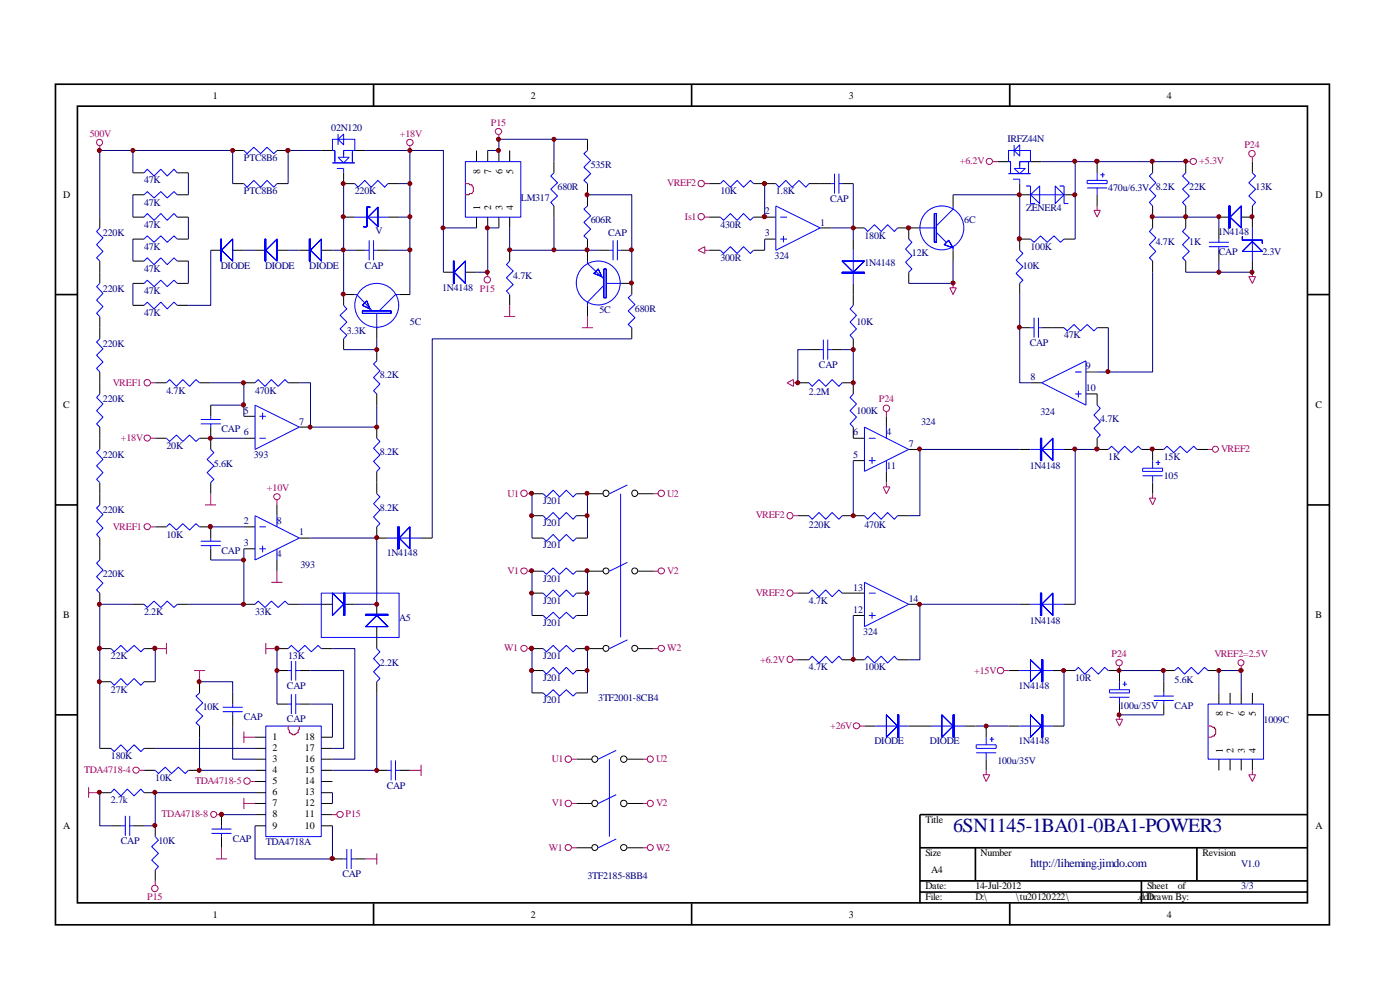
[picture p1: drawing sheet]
<svg xmlns="http://www.w3.org/2000/svg" width="297mm" height="210mm" viewBox="0 0 297 210" stroke-linecap="round" stroke-linejoin="round" font-family="sans-serif">
<g fill="none" stroke="#000" stroke-width=".35">
<path d="M11.8 17.9h270.2v178.3h-270.2zM79.2 17.9v4.6M146.7 17.9v4.6M214.2 17.9v4.6M16.4 22.5h261v169h-261zM11.8 62.5h4.6M277.5 62.5h4.6M11.8 107.1h4.6M277.5 107.1h4.6M11.8 151.6h4.6M277.5 151.6h4.6M195.2 179.8h82.3"/>
<path d="M206.9 179.8v7.1M253.9 179.8v7.1M277.5 172.8h-82.3v18.8M79.2 191.6v4.7M146.7 191.6v4.7M195.2 186.9h82.3M195.2 189.2h82.3M214.2 191.6v4.7M242.1 186.9v4.7"/>
</g>
<g fill="none" stroke="#000" stroke-width=".21">
<path d="M28.2 36.7h2.4M37.6 36.7h2.4M49.4 31.9h2.3M49.4 38.9h2.3M58.8 31.9h2.3M58.8 38.9h2.3M68.2 31.9h2.3M72.9 36.7v2.2h2.4M75.3 31.9h2.3M82.3 38.9h2.4M101.1 31.9v2.4M103.5 31.9v2.4"/>
<path d="M105.8 31.9v2.4M108.1 31.9v2.4M117.5 34.3v2.4M124.6 29.5v2.4M124.6 38.9v4.8M150.5 38.9h2.3M159.9 38.9h4.7M171.6 38.9h4.8M178.6 38.9h2.4M211.6 34.3h2.4M216.3 38.9v2.4h2.3M218.6 34.3h2.4"/>
<path d="M232.7 34.3v2.4M244.5 34.3v2.4M251.5 34.3v2.4M265.7 34.3v2.4M21.2 46.1v2.2M21.2 55.4v4.7M28.2 41.3h2.4M28.2 46.1h2.4M28.2 50.7h2.4M28.2 55.4h2.4M37.6 41.3h2.4M37.6 46.1h2.4"/>
<path d="M37.6 50.7h2.4M37.6 55.4h2.4M44.7 53.1h2.3M49.4 53.1h2.3M54.1 53.1h2.3M58.8 53.1h2.3M63.5 53.1h2.4M68.2 53.1h2.3M72.9 46.1h2.4M75.3 53.1h2.3M79.9 53.1h2.4M82.3 46.1h2.4"/>
<path d="M94.1 57.7h2.3M98.7 57.7h2.4M101.1 46.1v2.2M103.5 46.1v2.2M105.8 46.1v2.2M108.1 46.1v2.2M108.1 53.1v2.3M117.5 43.7v2.4M124.6 50.7v4.7M126.9 53.1h2.4M131.7 53.1h2.3M150.5 46.1h2.3"/>
<path d="M150.5 53.1h2.3M159.9 46.1h4.7M159.9 53.1h2.3M162.2 50.7h2.4M174 48.3h2.4M181 48.3h2.4M181 50.7v2.4M190.4 48.3h4.8M192.8 48.3v2.4M192.8 57.7v2.4M202.2 41.3v2.4M202.2 53.1v2.3"/>
<path d="M218.6 50.7h-2.3v2.4M225.7 41.3h2.4M225.7 50.7h2.4M232.7 41.3v2.4M244.5 43.7v4.6M244.5 55.4v2.3M251.5 43.7v4.6M251.5 55.4v2.3M258.6 46.1h2.3M258.6 48.3v2.4M258.6 53.1v2.3M263.3 46.1h2.4"/>
<path d="M265.7 43.7v4.6M265.7 55.4v2.3M21.2 67.1v4.8M21.2 78.9v4.7M28.2 60.1h2.4M28.2 64.8h2.4M37.6 60.1h2.4M37.6 64.8h2.4M72.9 71.9v2.3M75.3 62.5h-2.4v2.3M79.9 69.5v2.4M79.9 74.2v2.3"/>
<path d="M84.7 62.5h2.3M108.1 62.5v2.3M124.6 64.8v2.3M131.7 60.1h2.3v2.4M134 69.5v2.4M171.6 74.2h2.4M176.4 74.2h2.2M181 60.1v4.7M181 71.9v2.3M216.3 60.1v2.4M216.3 69.5h2.3M221 69.5h4.7"/>
<path d="M230.4 78.9h2.3M232.7 69.5h2.4M21.2 90.6v4.7M32.9 93h2.4M32.9 81.2h2.4M42.3 93h2.4M42.3 81.2h2.4M44.7 85.9v2.4M44.7 90.6v4.7M51.7 93h2.4M51.7 88.3h2.4M51.7 81.2h2.4"/>
<path d="M61.1 81.2h2.4M63.5 90.6h2.4M79.9 83.6v2.3M79.9 90.6v2.4M79.9 100v4.7M169.2 81.2h2.4M178.6 81.2h2.4v2.4M181 90.6v2.4h2.4M181 97.7h2.4M188 88.3v2.3M188 100v2.4M192.8 95.3h2.4"/>
<path d="M216.3 95.3h2.3M218.6 81.2h2.4M225.7 95.3h2.4M230.4 83.6h2.3v2.3M232.7 93v2.3h2.4M242.1 95.3h4.8M244.5 95.3v2.4M253.9 95.3h2.4M21.2 102.4v4.7M21.2 114.1v4.7M32.9 111.8h2.4M42.3 111.8h2.4v2.3"/>
<path d="M44.7 102.4v2.3M44.7 116.4v2.4M51.7 111.8h2.4M51.7 116.4h2.4M58.8 107.1v2.3M58.8 118.8v2.4M63.5 114.1h2.4M79.9 111.8v2.3h2.4M89.3 114.1h2.4M112.9 114.1h2.3M112.9 109.4h2.3M112.9 104.7h2.3"/>
<path d="M122.3 114.1h2.3M122.3 109.4h2.3M122.3 104.7h5.6M135.4 104.7h3.3M169.2 109.4h2.4M178.6 109.4h4.8M190.4 109.4h2.4M244.5 102.4v2.3M21.2 125.8v2.4M21.2 137.6h2.3M28.2 128.2h2.4M30.6 137.6h2.3"/>
<path d="M37.6 128.2h2.4M51.7 128.2h2.4M58.8 137.6h2.3M61.1 128.2h2.4M68.2 128.2h2.3M68.2 137.6h2.3M72.9 128.2h2.4M79.9 128.2v2.4M79.9 132.9v4.7M112.9 137.6h2.3M112.9 125.8h2.3M112.9 130.6h2.3"/>
<path d="M112.9 121.2h2.3M122.3 137.6h5.6M122.3 125.8h2.3M122.3 130.6h2.3M122.3 121.2h5.6M135.4 137.6h3.3M135.4 121.2h3.3M169.2 125.8h2.4M169.2 140h2.4M178.6 125.8h4.8M178.6 140h4.8M181 130.6h2.4"/>
<path d="M190.4 140h2.4M192.8 128.2h2.4M216.3 128.2h2.3M225.7 128.2h2.4M21.2 158.7h2.3M21.2 144.6h2.3M30.6 158.7h2.3M30.6 144.6h2.3M42.3 144.6v2.4M42.3 154v2.4M49.4 147v2.4M49.4 151.6v2.4"/>
<path d="M54.1 156.4h2.3M54.1 158.7h2.3M58.8 142.2h2.3M58.8 149.4h2.3M63.5 142.2h2.4M63.5 149.4h2.4M68.2 156.4h2.3M68.2 158.7h2.3M79.9 144.6v2.4M112.9 142.2h2.3M112.9 147h2.3M122.3 142.2h2.3"/>
<path d="M122.3 147h2.3M183.4 154h2.4M192.8 154h4.7M204.6 154h2.3M209.2 154v2.4M214 142.2h2.3M214 154h2.3M223.4 142.2h4.7M223.4 154h2.3M235.1 142.2h2.4v2.4M237.5 149.4v2.2M246.9 142.2h2.3"/>
<path d="M246.9 144.6v2.4M246.9 149.4v2.2M256.3 142.2h2.3M258.6 147v2.4M260.9 147v2.4M263.3 147v2.4M265.7 147v2.4M21.2 168.1h2.3M23.5 175.2h2.3M28.2 175.2h2.4M30.6 163.4h2.3M30.6 168.1h2.3"/>
<path d="M32.9 175.2v2.3M40 163.4h2.3M47 172.8v2.4M47 177.5v2.3M54.1 161h2.3M54.1 163.4h2.3M54.1 165.8h2.3M54.1 168.1h2.3M54.1 170.4h2.3M54.1 172.8h2.3M54.1 175.2h2.3M68.2 161h2.3"/>
<path d="M68.2 163.4h2.3M68.2 165.8h2.3M68.2 168.1h2.3M68.2 170.4h2.3M68.2 172.8h2.3M68.2 175.2h2.3M79.9 163.4h2.4M84.7 163.4h2.3M122.3 161h3.3M122.3 170.4h3.3M122.3 179.8h3.3M133.1 161h3.3"/>
<path d="M133.1 170.4h3.3M133.1 179.8h3.3M209.2 161v2.4M258.6 161v2.4M260.9 161v2.4M263.3 161v2.4M265.7 161v2.4M32.9 184.6v2.3M70.5 182.2h2.4M75.3 182.2h2.3"/>
<circle cx="128.5" cy="104.6" r=".66"/>
<circle cx="134.6" cy="104.6" r=".66"/>
<circle cx="128.6" cy="137.5" r=".64"/>
<circle cx="128.6" cy="121.1" r=".64"/>
<circle cx="134.7" cy="137.5" r=".64"/>
<circle cx="134.7" cy="121.1" r=".64"/>
<circle cx="126.2" cy="161" r=".66"/>
<circle cx="126.2" cy="170.4" r=".66"/>
<circle cx="126.2" cy="179.8" r=".64"/>
<circle cx="132.3" cy="161" r=".68"/>
<circle cx="132.3" cy="170.4" r=".68"/>
<circle cx="132.3" cy="179.8" r=".66"/>
</g>
<g fill="none" stroke="#00f" stroke-width=".21">
<path d="M30.6 36.7l.6-.8 1.5 1.4 1.4-1.4 1.4 1.4 1.4-1.4 .7 .8M51.7 31.9l.7 .7 1.4-1.4 1.5 1.4 1.3-1.4 1.5 1.4 .7-.7M51.7 38.9l.7 .8 1.4-1.4 1.5 1.4 1.3-1.4 1.5 1.4 .7-.8M70.5 34.5h4.8M71.5 35.7h1.4v1M71.7 29.5l1.2-1.1v2.3zM71.7 33.4h2.4l-1.2 1.1zM71.7 28.4v2.3M72.9 33.4v-1.5h2.4v-2.4h-4.8v2.4h.5v2.6M74.8 31.9v2.6M75.3 38.9l.6 .8 1.5-1.4 1.3 1.4 1.5-1.4 1.4 1.4 .7-.8M98.7 34.3h11.8v11.8h-11.8z"/>
<path d="M117.5 36.7l-.7 .6 1.5 1.5-1.5 1.3 1.5 1.5-1.5 1.3 .7 .8M124.6 31.9l-.7 .7 1.4 1.4-1.4 1.5 1.4 1.3-1.4 1.5 .7 .6M152.8 38.9l.7-.6 1.4 1.4 1.5-1.4 1.3 1.4 1.5-1.4 .7 .6M164.6 38.9l.7 .8 1.4-1.4 1.4 1.4 1.4-1.4 1.4 1.4 .7-.8M176.4 38.9h.6M177 36.8v4.3M178 38.9h.6M178 36.8v4.3M214 36.8h4.6M214.9 38h1.4v.9M215.1 35.7h2.4l-1.2 1.1zM215.1 30.7v2.4"/>
<path d="M216.3 35.7v-1.4h2.3v-2.4h-4.6v2.4h.4v2.5M216.3 30.7v2.4l-1.2-1.2zM217.7 39.5h.9v3.7h1M218.2 34.3v2.5M223.9 39.5l1.8 1.8-1.8 1.9zM224.8 39.5h.9v3.7h1M230.6 38.3h4.3v.6h-4.3zM230.6 39.9h4.3M232.7 36.7v1.6M232.7 39.9v1.4M233.4 37.1h1M233.9 36.7v.9"/>
<path d="M244.5 36.7l-.7 .6 1.4 1.5-1.4 1.3 1.4 1.5-1.4 1.3 .7 .8M251.5 36.7l-.6 .6 1.4 1.5-1.4 1.3 1.4 1.5-1.4 1.3 .6 .8M265.7 36.7l.7 .6-1.5 1.5 1.5 1.3-1.5 1.5 1.5 1.3-.7 .8M21.2 48.3l-.7 .8 1.3 1.4-1.3 1.4 1.3 1.4-1.3 1.4 .7 .7M30.6 41.3l.6-.7 1.5 1.4 1.4-1.4 1.4 1.4 1.4-1.4 .7 .7M30.6 46.1l.6-.8 1.5 1.4 1.4-1.4 1.4 1.4 1.4-1.4 .7 .8M30.6 50.7l.6-.7 1.5 1.4 1.4-1.4 1.4 1.4 1.4-1.4 .7 .7M30.6 55.4l.6-.7 1.5 1.4 1.4-1.4 1.4 1.4 1.4-1.4 .7 .7M75.3 46.1h7M77.6 53.1h.7M78.3 51v4.2M79.2 53.1h.7"/>
<path d="M79.2 51v4.2M108.1 55.4l-.7 .7 1.5 1.4-1.5 1.4 1.5 1.5-1.5 1.3 .7 .8M124.6 43.7l-.7 .7 1.4 1.4-1.4 1.4 1.4 1.4-1.4 1.4 .7 .7M124.6 55.4v.5l3.5 3.3M129.3 53.1h.7M130 51v4.2M131 53.1h.7M131 51v4.2M152.8 46.1l.7 .6 1.4-1.4 1.5 1.4 1.3-1.4 1.5 1.4 .7-.6M152.8 53.1l.7 .7 1.4-1.5 1.5 1.5 1.3-1.5 1.5 1.5 .7-.7M164.6 43.7l9.4 4.6-9.4 4.8zM165.5 46.1h1.5"/>
<path d="M165.5 50.7h1.5M166.2 50v1.4M181 53.1v7M183.4 48.3l.7 .8 1.4-1.4 1.4 1.4 1.4-1.4 1.4 1.4 .7-.8M192.8 50.7l.7 .7-1.4 1.4 1.4 1.5-1.4 1.3 1.4 1.5-.7 .6M195.2 48.3h3.4M198.6 49.3l2.1 2.1M202.2 43.7v.7l-3.6 3.5M202.2 52.6v.5M216.3 53.1l.7 .7-1.4 1.4 1.4 1.4-1.4 1.4 1.4 1.4-.7 .7M218.6 41.3l2-1.8v3.7zM218.6 50.7l.8 .7 1.3-1.4 1.5 1.4 1.4-1.4 1.4 1.4 .7-.7"/>
<path d="M218.6 41.3h7.1M244.5 48.3l-.7 .8 1.4 1.4-1.4 1.4 1.4 1.4-1.4 1.4 .7 .7M251.5 48.3l-.6 .8 1.4 1.4-1.4 1.4 1.4 1.4-1.4 1.4 .6 .7M256.5 51.4h4.2M256.5 52.3h4.2M258.6 50.7v.7M258.6 52.3v.8M265.7 48.3v7.1M21.2 71.9l-.7 .7 1.3 1.4-1.3 1.4 1.3 1.4-1.3 1.3 .7 .8M21.2 60.1l-.7 .7 1.3 1.4-1.3 1.5 1.3 1.3-1.3 1.5 .7 .6M30.6 60.1l.6-.7 1.5 1.4 1.4-1.4 1.4 1.4 1.4-1.4 .7 .7M30.6 64.8l.6-.7 1.5 1.4 1.4-1.4 1.4 1.4 1.4-1.4 .7 .7"/>
<path d="M72.9 64.8l.7 .7-1.5 1.4 1.5 1.4-1.5 1.5 1.5 1.3-.7 .8M75.3 62.5h.4l3.3 3.5M79.9 76.5l-.7 .7 1.4 1.5-1.4 1.4 1.4 1.3-1.4 1.5 .7 .7M79.9 66.5v3.3M84.7 62.5h-.8l-3.5 3.5M128.1 60.5l-3.5 3.6v.7M128.6 60.1h3.3M134 62.5l-.7 .7 1.4 1.4-1.4 1.4 1.4 1.4-1.4 1.4 .7 .7M174 74.2h.7M174.7 72.1v4.2M175.6 74.2h.8M175.6 72.1v4.2"/>
<path d="M181 64.8l-.7 .7 1.4 1.4-1.4 1.4 1.4 1.5-1.4 1.3 .7 .8M218.6 69.5h.8M219.4 67.4v4.2M220.3 69.5h.7M220.3 67.4v4.2M225.7 69.5l.7 .7 1.4-1.4 1.4 1.4 1.4-1.4 1.5 1.4 .6-.7M228.1 78.9h1.3M21.2 95.3l-.7 .7 1.3 1.5-1.3 1.3 1.3 1.4-1.3 1.5 .7 .7M21.2 83.6l-.7 .7 1.3 1.4-1.3 1.4 1.3 1.4-1.3 1.4 .7 .7M35.3 93l.7 .6 1.4-1.3 1.4 1.3 1.4-1.3 1.4 1.3 .7-.6M35.3 81.2l.7-.7 1.4 1.5 1.4-1.5 1.4 1.5 1.4-1.5 .7 .7M42.6 89h4.2"/>
<path d="M42.6 89.9h4.2M44.7 95.3l.7 .7-1.5 1.5 1.5 1.3-1.5 1.4 1.5 1.5-.7 .7M44.7 88.3v.7M44.7 89.9v.7M54.1 81.2l.7-.7 1.4 1.5 1.4-1.5 1.4 1.5 1.5-1.5 .6 .7M54.1 85.9l9.4 4.7-9.4 4.7zM55 93h1.4M55 88.3h1.4M55.7 87.5v1.5M79.9 93l.7 .6-1.4 1.5 1.4 1.4-1.4 1.4 1.4 1.4-.7 .7M171.6 81.2l.7 .8 1.4-1.5 1.5 1.5 1.3-1.5 1.5 1.5 .6-.8M181 83.6l-.7 .7 1.4 1.4-1.4 1.4 1.4 1.4-1.4 1.4 .7 .7"/>
<path d="M183.4 90.6l9.4 4.7-9.4 4.7zM184.3 93h1.5M184.3 97.7h1.5M185 96.9v1.5M188 90.6v2.4M188 97.7v2.3M218.6 95.3h7.1M221 81.2l9.4-4.7v9.4zM228.1 83.6h1.3M228.8 82.9v1.4M232.7 85.9l.7 .7-1.3 1.5 1.3 1.4-1.3 1.3 1.3 1.5-.7 .7M235.1 95.3l.7-.6 1.4 1.3 1.4-1.3 1.4 1.3 1.5-1.3 .6 .6"/>
<path d="M242.4 99.3h4.2v.7h-4.2zM244.5 97.7v1.6M245.2 98.1h.9M245.7 97.7v.9M246.9 95.3l.7-.6 1.4 1.3 1.4-1.3 1.4 1.3 1.4-1.3 .7 .6M21.2 118.8l-.7 .7 1.3 1.4-1.3 1.4 1.3 1.4-1.3 1.4 .7 .7M21.2 107.1l-.7 .7 1.3 1.3-1.3 1.5 1.3 1.4-1.3 1.4 .7 .7M35.3 111.8l.7-.7 1.4 1.3 1.4-1.3 1.4 1.3 1.4-1.3 .7 .7M42.6 114.8h4.2M42.6 115.7h4.2M44.7 114.1v.7M44.7 115.7v.7"/>
<path d="M54.1 109.4l9.4 4.7-9.4 4.7zM55 111.8h1.4M55 116.4h1.4M55.7 115.7v1.5M58.8 109.4v2.4M58.8 116.4v2.4M79.9 104.7l.7 .7-1.4 1.4 1.4 1.4-1.4 1.4 1.4 1.5-.7 .7M82.3 114.1h7M115.2 104.7l.7 .7 1.4-1.4 1.4 1.4 1.4-1.4 1.5 1.4 .7-.7M115.2 109.4l.7 .8 1.4-1.5 1.4 1.5 1.4-1.5 1.5 1.5 .7-.8M115.2 114.1l.7 .7 1.4-1.4 1.4 1.4 1.4-1.4 1.5 1.4 .7-.7M131.7 104.7v30.5"/>
<path d="M133.1 102.9l-3.8 1.8M133.1 119.3l-3.8 1.9M171.6 109.4l.7 .8 1.4-1.5 1.5 1.5 1.3-1.5 1.5 1.5 .6-.8M183.4 109.4l.7 .8 1.4-1.5 1.4 1.5 1.4-1.5 1.4 1.5 .7-.8M242.4 100.9h4.2M244.5 100.9v1.5M23.5 137.6l.7 .7 1.5-1.4 1.3 1.4 1.4-1.4 1.5 1.4 .7-.7M30.6 128.2l.6 .7 1.5-1.4 1.4 1.4 1.4-1.4 1.4 1.4 .7-.7M54.1 128.2l.7-.7 1.4 1.4 1.4-1.4 1.4 1.4 1.5-1.4 .6 .7M61.1 137.6l.7-.7 1.4 1.4 1.5-1.4 1.3 1.4 1.5-1.4 .7 .7M68.2 125.8h16.5v9.4h-16.5zM79.9 137.6l.7 .7-1.4 1.4 1.4 1.4-1.4 1.4 1.4 1.4-.7 .7"/>
<path d="M115.2 121.2l.7 .6 1.4-1.3 1.4 1.3 1.4-1.3 1.5 1.3 .7-.6M115.2 125.8l.7 .8 1.4-1.5 1.4 1.5 1.4-1.5 1.5 1.5 .7-.8M115.2 130.6l.7 .6 1.4-1.3 1.4 1.3 1.4-1.3 1.5 1.3 .7-.6M115.2 137.6l.7 .7 1.4-1.4 1.4 1.4 1.4-1.4 1.5 1.4 .7-.7M133.1 135.7l-3.8 1.9M171.6 140l.7-.8 1.4 1.4 1.5-1.4 1.3 1.4 1.5-1.4 .6 .8M171.6 125.8l.7-.7 1.4 1.5 1.5-1.5 1.3 1.5 1.5-1.5 .6 .7M183.4 140l.7-.8 1.4 1.4 1.4-1.4 1.4 1.4 1.4-1.4 .7 .8M183.4 123.5l9.4 4.7-9.4 4.7zM184.3 125.8h1.5M184.3 130.6h1.5M185 129.9v1.3"/>
<path d="M218.6 128.2h7.1M23.5 144.6l.7 .8 1.5-1.5 1.3 1.5 1.4-1.5 1.5 1.5 .7-.8M23.5 158.7l.7 .7 1.5-1.4 1.3 1.4 1.4-1.4 1.5 1.4 .7-.7M42.3 147l-.7 .7 1.4 1.4-1.4 1.4 1.4 1.4-1.4 1.4 .7 .7M47.2 151h4.3M47.2 150h4.3M49.4 149.4v.6M49.4 151v.6M56.4 154h11.8v23.5h-11.8zM61.1 142.2h.7M61.1 149.4h.7M61.8 140.2v4.2"/>
<path d="M61.8 147.2v4.3M62.7 142.2h.8M62.7 140.2v4.2M62.7 147.2v4.3M62.7 149.4h.8M115.2 142.2l.7 .8 1.4-1.4 1.4 1.4 1.4-1.4 1.5 1.4 .7-.8M115.2 147l.7 .7 1.4-1.4 1.4 1.4 1.4-1.4 1.5 1.4 .7-.7M130.7 159.2l-3.8 1.8M185.8 154h7M197.5 154h7.1M207.1 158h4.2v.7h-4.2zM207.1 159.7h4.2"/>
<path d="M209.2 156.4v1.6M209.2 159.7v1.3M210 156.8h.9M210.4 156.4v.9M216.3 142.2h7.1M216.3 154h7.1M228.1 142.2l.7-.6 1.3 1.4 1.5-1.4 1.4 1.4 1.4-1.4 .7 .6M235.4 146.3h4.2v.7h-4.2zM235.4 147.9h4.2M237.5 144.6v1.7M237.5 147.9v1.5M238.2 145.1h.9"/>
<path d="M238.6 144.6v.9M244.8 147.7h4.2M244.8 148.6h4.2M246.9 147v.7M246.9 148.6v.8M249.2 142.2l.7-.6 1.4 1.4 1.4-1.4 1.5 1.4 1.3-1.4 .8 .6M256.3 149.4h11.8v11.6h-11.8zM23.5 168.1l.7-.7 1.5 1.4 1.3-1.4 1.4 1.4 1.5-1.4 .7 .7M25.8 175.2h.8M26.6 173.1v4.2M27.5 175.2h.7M27.5 173.1v4.2"/>
<path d="M32.9 163.4l.7 .7 1.5-1.4 1.3 1.4 1.4-1.4 1.5 1.4 .7-.7M32.9 177.5l.7 .7-1.4 1.4 1.4 1.4-1.4 1.5 1.4 1.3-.7 .8M44.9 175.9h4.2M44.9 176.8h4.2M47 175.2v.7M47 176.8v.7M82.3 163.4h.7M83 161.3v4.2M83.9 163.4h.8M83.9 161.3v4.2M129.3 161v16.5M130.7 168.6l-3.8 1.8"/>
<path d="M130.7 178l-3.8 1.8M72.9 182.2h.7M73.6 180.1v4.2M74.5 182.2h.8M74.5 180.1v4.2"/>
<circle cx="199.8" cy="48.3" r="4.7"/>
<circle cx="79.9" cy="64.8" r="4.7"/>
<circle cx="126.9" cy="60" r="4.7"/>
</g>
<path d="M46.8 50.7v4.7h.2v-4.7zM46.8 50.7v4.7h.2v-4.7z" fill="#00f" stroke="#00f" stroke-width=".21"/>
<g fill="#00f" stroke="#00f" stroke-width=".21">
<path d="M49.4 50.7v4.7l-2.4-2.3zM49.4 50.7v4.7l-2.4-2.3z" fill-rule="evenodd"/>
<path d="M56.2 50.7v4.7h.2v-4.7zM56.2 50.7v4.7h.2v-4.7z" fill-rule="evenodd"/>
<path d="M58.8 50.7v4.7l-2.4-2.3zM58.8 50.7v4.7l-2.4-2.3z" fill-rule="evenodd"/>
<path d="M65.6 50.7v4.7h.3v-4.7zM65.6 50.7v4.7h.3v-4.7z" fill-rule="evenodd"/>
<path d="M68.2 50.7v4.7l-2.3-2.3zM68.2 50.7v4.7l-2.3-2.3z" fill-rule="evenodd"/>
<path d="M77.8 43.9h.7h-.7v4.2h-.7h.7zM77.8 43.9h.7h-.7v4.2h-.7h.7z" fill-rule="evenodd"/>
<path d="M80.2 43.9v4.2l-2.1-2zM80.2 43.9v4.2l-2.1-2z" fill-rule="evenodd"/>
<path d="M76.9 66h6.1v.5h-6.1zM76.9 66h6.1v.5h-6.1z" fill-rule="evenodd"/>
<path d="M77.8 63.8l.7 1.7-1.6-.7zM77.8 63.8l.7 1.7-1.6-.7z" fill-rule="evenodd"/>
<path d="M128.1 57.1v6.1h.5v-6.1zM128.1 57.1v6.1h.5v-6.1z" fill-rule="evenodd"/>
<path d="M126 58l1.7 .7-.8-1.6zM126 58l1.7 .7-.8-1.6z" fill-rule="evenodd"/>
<path d="M96.2 55.4v4.7h.2v-4.7zM96.2 55.4v4.7h.2v-4.7z" fill-rule="evenodd"/>
<path d="M96.4 57.7l2.3-2.3v4.7zM96.4 57.7l2.3-2.3v4.7z" fill-rule="evenodd"/>
<path d="M72.9 125.8v4.8h.3v-4.8zM72.9 125.8v4.8h.3v-4.8z" fill-rule="evenodd"/>
<path d="M70.5 125.8l2.4 2.4-2.4 2.4zM70.5 125.8l2.4 2.4-2.4 2.4z" fill-rule="evenodd"/>
<path d="M77.6 130.3v.3h4.7v-.3zM77.6 130.3v.3h4.7v-.3z" fill-rule="evenodd"/>
<path d="M77.6 132.9l2.3-2.3 2.4 2.3zM77.6 132.9l2.3-2.3 2.4 2.3z" fill-rule="evenodd"/>
<path d="M84.4 111.8v4.6h.3v-4.6zM84.4 111.8v4.6h.3v-4.6z" fill-rule="evenodd"/>
<path d="M87 111.8v4.6l-2.3-2.3zM87 111.8v4.6l-2.3-2.3z" fill-rule="evenodd"/>
<path d="M198.2 45.3v6.1h.4v-6.1zM198.2 45.3v6.1h.4v-6.1z" fill-rule="evenodd"/>
<path d="M201.3 51l-1 .9 1.9 .7zM201.3 51l-1 .9 1.9 .7z" fill-rule="evenodd"/>
<path d="M220.7 93v4.7h.3v-4.7zM220.7 93v4.7h.3v-4.7z" fill-rule="evenodd"/>
<path d="M223.4 93v4.7l-2.4-2.4zM223.4 93v4.7l-2.4-2.4z" fill-rule="evenodd"/>
<path d="M220.7 125.8v4.8h.3v-4.8zM220.7 125.8v4.8h.3v-4.8z" fill-rule="evenodd"/>
<path d="M223.4 125.8v4.8l-2.4-2.4zM223.4 125.8v4.8l-2.4-2.4z" fill-rule="evenodd"/>
<path d="M178.6 57.7v.3h4.8v-.3zM178.6 57.7v.3h4.8v-.3z" fill-rule="evenodd"/>
<path d="M178.6 55.4h4.8l-2.4 2.3zM178.6 55.4h4.8l-2.4 2.3z" fill-rule="evenodd"/>
<path d="M260.7 43.7v4.6h.2v-4.6zM260.7 43.7v4.6h.2v-4.6z" fill-rule="evenodd"/>
<path d="M260.9 46.1l2.4-2.4v4.6zM260.9 46.1l2.4-2.4v4.6z" fill-rule="evenodd"/>
<path d="M263.6 50.2v.8h4.2v.6v-.6h-4.2zM263.6 50.2v.8h4.2v.6v-.6h-4.2z" fill-rule="evenodd"/>
<path d="M263.6 53.3l2.1-2.1 2.1 2.1zM263.6 53.3l2.1-2.1 2.1 2.1z" fill-rule="evenodd"/>
<path d="M190.4 151.6v4.8h.3v-4.8zM190.4 151.6v4.8h.3v-4.8z" fill-rule="evenodd"/>
<path d="M188 151.6l2.4 2.4-2.4 2.4zM188 151.6l2.4 2.4-2.4 2.4z" fill-rule="evenodd"/>
<path d="M202.2 151.6v4.8h.2v-4.8zM202.2 151.6v4.8h.2v-4.8z" fill-rule="evenodd"/>
<path d="M199.8 151.6l2.4 2.4-2.4 2.4zM199.8 151.6l2.4 2.4-2.4 2.4z" fill-rule="evenodd"/>
<path d="M221 151.6v4.8h.2v-4.8zM221 151.6v4.8h.2v-4.8z" fill-rule="evenodd"/>
<path d="M218.6 151.6l2.4 2.4-2.4 2.4zM218.6 151.6l2.4 2.4-2.4 2.4z" fill-rule="evenodd"/>
<path d="M221 140v4.6h.2v-4.6zM221 140v4.6h.2v-4.6z" fill-rule="evenodd"/>
<path d="M218.6 140l2.4 2.2-2.4 2.4zM218.6 140l2.4 2.2-2.4 2.4z" fill-rule="evenodd"/>
</g>
<g fill="none" stroke="#a1006a" stroke-width=".21">
<path d="M21.2 31v.9M87 31v.9M105.8 28.6v.9M149.5 38.9h1M210.7 34.3h.9M251.5 34.3h1M265.7 33.4v.9M103.5 57.7v1M148.1 53.1l1.4-.8v1.5zM149.5 53.1h1M149.5 46.1h1M232.1 44.6h1.3l-.7 1.5z"/>
<path d="M232.7 43.7v.9M264.9 58.7h1.5l-.7 1.4zM265.7 57.7v1M106.9 67.1h2.4M108.1 64.8v2.3M123.4 69.5h2.4M124.6 67.1v2.4M201.5 61h1.4l-.7 1.5zM202.2 60.1v.9M32 81.2h.9M32 93h.9M167 81.2l1.3-.7v1.5z"/>
<path d="M168.3 81.2h.9M188 87.4v.9M256.3 95.3h.9M32 111.8h.9M43.5 107.1h2.3M44.7 104.7v2.4M58.8 106.1v1M111.9 104.7h1M138.7 104.7h.9M168.3 109.4h.9M187.4 103.3h1.4l-.8 1.4zM188 102.4v.9"/>
<path d="M243.8 105.7h1.4l-.7 1.4zM244.5 104.7v1M32.9 137.6h2.4M35.3 136.4v2.4M56.4 136.4v2.4M56.4 137.6h2.4M57.6 123.5h2.3M58.8 121.2v2.3M111.9 137.6h1M111.9 121.2h1M138.7 137.6h.9M138.7 121.2h.9"/>
<path d="M168.3 125.8h.9M168.3 140h.9M41.1 142.2h2.4M42.3 142.2v2.4M51.7 155.2v2.4M51.7 156.4h2.4M182.5 154h.9M213 142.2h1M236.7 152.6h1.5l-.7 1.4zM237.5 141.3v.9M237.5 151.6v1M263.3 141.3v.9"/>
<path d="M18.8 167v2.2M18.8 168.1h2.4M29.6 163.4h1M46.1 172.8h.9M47 179.8v2.4M51.7 169.2v2.4M51.7 170.4h2.4M53.2 165.8h.9M70.5 172.8h1M87 163.4h2.3M89.3 162.2v2.4M121.3 170.4h1"/>
<path d="M121.3 161h1M121.3 179.8h1M136.4 170.4h.9M136.4 161h.9M136.4 179.8h.9M208.5 164.3h1.5l-.8 1.5zM209.2 163.4v.9M264.9 164.3h1.5l-.7 1.5zM265.7 163.4v.9M32.9 186.9v.9M45.8 182.2h2.4M77.6 182.2h2.3"/>
<path d="M79.9 181v2.4"/>
<circle cx="21.1" cy="30.2" r=".66"/>
<circle cx="86.9" cy="30.2" r=".68"/>
<circle cx="105.8" cy="27.9" r=".66"/>
<circle cx="148.8" cy="38.9" r=".68"/>
<circle cx="209.9" cy="34.2" r=".66"/>
<circle cx="253.2" cy="34.2" r=".66"/>
<circle cx="265.6" cy="32.6" r=".68"/>
<circle cx="103.4" cy="59.3" r=".68"/>
<circle cx="148.8" cy="46" r=".68"/>
<circle cx="31.2" cy="81.2" r=".68"/>
<circle cx="31.3" cy="92.9" r=".66"/>
<circle cx="188" cy="86.6" r=".68"/>
<circle cx="257.9" cy="95.3" r=".64"/>
<circle cx="31.3" cy="111.7" r=".66"/>
<circle cx="58.8" cy="105.4" r=".66"/>
<circle cx="111.2" cy="104.6" r=".68"/>
<circle cx="140.3" cy="104.6" r=".68"/>
<circle cx="167.6" cy="109.4" r=".66"/>
<circle cx="111.2" cy="137.5" r=".66"/>
<circle cx="111.2" cy="121.1" r=".66"/>
<circle cx="140.3" cy="137.5" r=".66"/>
<circle cx="140.3" cy="121.1" r=".66"/>
<circle cx="167.6" cy="139.8" r=".66"/>
<circle cx="167.6" cy="125.8" r=".66"/>
<circle cx="181.7" cy="154" r=".66"/>
<circle cx="212.3" cy="142.2" r=".68"/>
<circle cx="237.4" cy="140.6" r=".66"/>
<circle cx="263.3" cy="140.6" r=".64"/>
<circle cx="28.9" cy="163.4" r=".66"/>
<circle cx="45.3" cy="172.7" r=".64"/>
<circle cx="52.4" cy="165.7" r=".68"/>
<circle cx="72.2" cy="172.8" r=".66"/>
<circle cx="120.6" cy="161" r=".68"/>
<circle cx="120.6" cy="170.4" r=".68"/>
<circle cx="120.6" cy="179.8" r=".66"/>
<circle cx="137.9" cy="161" r=".66"/>
<circle cx="137.9" cy="170.4" r=".66"/>
<circle cx="138" cy="179.8" r=".64"/>
<circle cx="32.8" cy="188.5" r=".68"/>
</g>
<g fill="none" stroke="#000080" stroke-width=".21">
<path d="M28.2 31.9h21.2v7M28.2 31.9h-7v14.2M28.2 31.9v4.8M40 36.7v4.6M68.2 31.9h-7.1v7M72.9 38.9v23.6M77.6 31.9h9.4M84.7 38.9h2.3M87 31.9h7.1v16.4h7M87 31.9v30.6M117.5 29.5v4.8M124.6 29.5h-18.8v2.4h-2.3"/>
<path d="M162.2 38.9v7.2M181 38.9v9.4h-4.6M221 34.3h30.5M228.1 34.3v16.4M28.2 41.3v4.8M28.2 50.7v4.7M40 46.1v4.6M40 55.4v4.7M44.7 53.1v11.7h-4.7M51.7 53.1h2.4M61.1 53.1h2.4M70.5 53.1h4.8"/>
<path d="M82.3 53.1h4.7M84.7 46.1h2.3M94.1 48.3v9.4M105.8 48.3h-2.3v9.4h-2.4M108.1 48.3v4.8h18.8M117.5 46.1v7M124.6 41.3h9.4v18.8M162.2 50.7v2.4M181 48.3v2.4M202.2 55.4v4.7h-9.4M202.2 41.3h14.1v9.4M244.5 57.7v21.2h-11.8"/>
<path d="M244.5 46.1h14.1v2.2M251.5 57.7h14.2M258.6 55.4v2.3M28.2 60.1v4.7M79.9 71.9v2.3h-7M134 71.9h-42.3v42.2M171.6 74.2h-2.4v7M178.6 74.2h2.4v7M216.3 62.5v18.7h2.3M235.1 69.5v9.4M44.7 81.2h7v7.1M44.7 85.9h7"/>
<path d="M44.7 93h7M63.5 81.2h2.4v9.4h14v-4.7M181 97.7v11.7M216.3 95.3h-21.1v14.1h-2.4M232.7 95.3h-4.6v32.9M44.7 118.8h7M44.7 111.8h7M51.7 116.4v11.8h-11.7M65.9 114.1h14v14.1h-4.6M112.9 104.7v9.4M124.6 104.7v9.4M28.2 128.2h-7v30.5"/>
<path d="M32.9 137.6v7M58.8 137.6v11.8M63.5 128.2h4.7M70.5 137.6h4.8v23.4h-4.8M112.9 121.2v9.4M112.9 137.6v9.4M124.6 121.2v9.4M124.6 137.6v9.4M181 130.6v9.4M216.3 128.2h-21.1v11.8h-2.4M32.9 158.7h21.2M42.3 156.4v7h11.8"/>
<path d="M42.3 144.6h7.1v2.4M49.4 154v7h4.7M65.9 149.4h4.6v7M65.9 142.2h7v16.5h-2.4M79.9 147v16.4h-9.4M206.9 154h7.1M225.7 142.2v11.8M237.5 142.2h9.4v2.4M237.5 151.6h9.4M258.6 147v-4.8h4.7v4.8M21.2 168.1v7.1h2.3M47 172.8h7.1"/>
<path d="M54.1 175.2v7h16.4v-7M54.1 168.1h-21.2v7.1h-2.3M70.5 168.1v2.3"/>
</g>
<g fill="#800000" stroke="#800000" stroke-width=".21">
<circle cx="49.4" cy="31.9" r=".42"/>
<circle cx="61.1" cy="31.9" r=".45"/>
<circle cx="87" cy="38.9" r=".42"/>
<circle cx="72.8" cy="62.4" r=".42"/>
<circle cx="72.8" cy="38.9" r=".42"/>
<circle cx="72.8" cy="46" r=".42"/>
<circle cx="87" cy="46" r=".42"/>
<circle cx="87" cy="53" r=".42"/>
<circle cx="105.7" cy="31.9" r=".42"/>
<circle cx="108.1" cy="53" r=".42"/>
<circle cx="117.5" cy="53" r=".42"/>
<circle cx="117.5" cy="29.5" r=".42"/>
<circle cx="124.5" cy="41.3" r=".42"/>
<circle cx="87" cy="31.9" r=".42"/>
<circle cx="94" cy="48.3" r=".42"/>
<circle cx="103.4" cy="48.3" r=".42"/>
<circle cx="72.8" cy="53" r=".42"/>
<circle cx="79.9" cy="74.2" r=".42"/>
<circle cx="79.9" cy="163.4" r=".42"/>
<circle cx="58.7" cy="137.5" r=".45"/>
<circle cx="58.8" cy="142.2" r=".42"/>
<circle cx="21.1" cy="128.2" r=".42"/>
<circle cx="21.1" cy="137.5" r=".45"/>
<circle cx="21.1" cy="144.6" r=".42"/>
<circle cx="51.6" cy="128.2" r=".42"/>
<circle cx="51.6" cy="118.8" r=".42"/>
<circle cx="44.6" cy="111.7" r=".45"/>
<circle cx="65.8" cy="90.6" r=".42"/>
<circle cx="79.9" cy="90.6" r=".42"/>
<circle cx="51.6" cy="81.2" r=".42"/>
<circle cx="51.6" cy="85.9" r=".45"/>
<circle cx="44.6" cy="93" r=".42"/>
<circle cx="79.9" cy="128.2" r=".42"/>
<circle cx="32.8" cy="137.5" r=".45"/>
<circle cx="70.5" cy="182.1" r=".45"/>
<circle cx="42.2" cy="163.4" r=".42"/>
<circle cx="42.2" cy="144.6" r=".42"/>
<circle cx="32.9" cy="168.1" r=".42"/>
<circle cx="32.9" cy="175.1" r=".42"/>
<circle cx="21.1" cy="168.1" r=".42"/>
<circle cx="47" cy="172.8" r=".45"/>
<circle cx="21.1" cy="31.9" r=".42"/>
<circle cx="28.2" cy="31.9" r=".42"/>
<circle cx="133.9" cy="60" r=".42"/>
<circle cx="79.9" cy="114" r=".42"/>
<circle cx="162.2" cy="46" r=".45"/>
<circle cx="216.2" cy="50.7" r=".45"/>
<circle cx="181" cy="48.3" r=".42"/>
<circle cx="195.1" cy="128.2" r=".42"/>
<circle cx="195.1" cy="95.2" r=".42"/>
<circle cx="162.2" cy="38.9" r=".45"/>
<circle cx="192.8" cy="48.3" r=".45"/>
<circle cx="216.2" cy="41.3" r=".42"/>
<circle cx="228" cy="41.3" r=".42"/>
<circle cx="202.2" cy="60" r=".42"/>
<circle cx="216.2" cy="69.4" r=".42"/>
<circle cx="244.4" cy="46" r=".42"/>
<circle cx="235" cy="78.8" r=".42"/>
<circle cx="232.7" cy="95.2" r=".45"/>
<circle cx="244.4" cy="95.2" r=".42"/>
<circle cx="228" cy="95.2" r=".42"/>
<circle cx="181" cy="74.2" r=".42"/>
<circle cx="181" cy="81.2" r=".42"/>
<circle cx="169.2" cy="81.2" r=".42"/>
<circle cx="181" cy="109.4" r=".42"/>
<circle cx="181" cy="139.9" r=".42"/>
<circle cx="265.6" cy="46" r=".42"/>
<circle cx="228" cy="34.2" r=".42"/>
<circle cx="244.4" cy="34.2" r=".42"/>
<circle cx="232.7" cy="34.2" r=".45"/>
<circle cx="265.6" cy="57.7" r=".42"/>
<circle cx="251.5" cy="46" r=".42"/>
<circle cx="258.6" cy="46" r=".42"/>
<circle cx="258.6" cy="57.7" r=".42"/>
<circle cx="258.6" cy="142.2" r=".42"/>
<circle cx="246.8" cy="142.2" r=".42"/>
<circle cx="237.4" cy="151.6" r=".42"/>
<circle cx="225.6" cy="142.2" r=".42"/>
<circle cx="209.2" cy="154" r=".42"/>
<circle cx="263.3" cy="142.2" r=".45"/>
<circle cx="105.7" cy="29.5" r=".42"/>
<circle cx="103.4" cy="57.7" r=".42"/>
<circle cx="237.4" cy="142.2" r=".42"/>
<circle cx="251.5" cy="34.2" r=".42"/>
<circle cx="133.9" cy="53" r=".42"/>
<circle cx="124.5" cy="53" r=".42"/>
<circle cx="124.5" cy="104.6" r=".42"/>
<circle cx="124.5" cy="109.4" r=".42"/>
<circle cx="124.5" cy="121.1" r=".42"/>
<circle cx="124.5" cy="125.8" r=".42"/>
<circle cx="124.5" cy="137.5" r=".45"/>
<circle cx="124.5" cy="142.2" r=".42"/>
<circle cx="112.8" cy="142.2" r=".42"/>
<circle cx="112.8" cy="125.8" r=".42"/>
<circle cx="112.8" cy="109.4" r=".42"/>
<circle cx="112.8" cy="104.6" r=".42"/>
<circle cx="112.8" cy="121.1" r=".42"/>
<circle cx="112.8" cy="137.5" r=".45"/>
</g>
<path d="M98.7 38.9h.8l.2 .3h.5v.3l.2 .2v.9l-.2 .5h-.5l-.2 .2h-.8M61.1 154v.7l.3 .2v.5l.7 .3v.2h.5v-.2l.6-.3v-.5l.3-.2v-.7M256.3 154h.7l.2 .3h.4v.2l.3 .2v1l-.3 .2v.2h-.4l-.2 .3h-.7" fill="none" stroke="#f00" stroke-width=".21"/>
<text font-size="4.2" fill="#000080" x="202.2" y="176.4">6SN1145-1BA01-0BA1-POWER3</text>
<text font-size="2.5" fill="#000080" x="218.6" y="183.9">http://liheming.jimdo.com</text>
<g font-size="2.1">
<text x="45.1" y="21">1</text>
<text x="112.6" y="21">2</text>
<text x="180.1" y="21">3</text>
<text x="247.6" y="21">4</text>
<text x="13.4" y="41.9">D</text>
<text x="101.9" y="36.8" transform="rotate(-90 101.9 36.8)">8</text>
<text x="104.2" y="36.8" transform="rotate(-90 104.2 36.8)">7</text>
<text x="106.6" y="36.8" transform="rotate(-90 106.6 36.8)">6</text>
<text x="108.9" y="36.8" transform="rotate(-90 108.9 36.8)">5</text>
<text x="279.1" y="41.9">D</text>
<text x="101.9" y="44.6" transform="rotate(-90 101.9 44.6)">1</text>
<text x="104.2" y="44.6" transform="rotate(-90 104.2 44.6)">2</text>
<text x="106.6" y="44.6" transform="rotate(-90 106.6 44.6)">3</text>
<text x="108.9" y="44.6" transform="rotate(-90 108.9 44.6)">4</text>
<text x="13.4" y="86.5">C</text>
<text x="279.1" y="86.5">C</text>
<text x="13.4" y="131.1">B</text>
<text x="279.1" y="131.1">B</text>
<text x="259.4" y="151.9" transform="rotate(-90 259.4 151.9)">8</text>
<text x="261.7" y="151.9" transform="rotate(-90 261.7 151.9)">7</text>
<text x="264.1" y="151.9" transform="rotate(-90 264.1 151.9)">6</text>
<text x="266.4" y="151.9" transform="rotate(-90 266.4 151.9)">5</text>
<text x="57.8" y="157">1</text>
<text x="57.8" y="159.3">2</text>
<text x="57.8" y="161.6">3</text>
<text x="64.7" y="161.6">16</text>
<text x="64.7" y="159.3">17</text>
<text x="64.7" y="157">18</text>
<text x="259.4" y="159.7" transform="rotate(-90 259.4 159.7)">1</text>
<text x="261.7" y="159.7" transform="rotate(-90 261.7 159.7)">2</text>
<text x="264.1" y="159.7" transform="rotate(-90 264.1 159.7)">3</text>
<text x="266.4" y="159.7" transform="rotate(-90 266.4 159.7)">4</text>
<text x="57.8" y="164">4</text>
<text x="57.8" y="166.4">5</text>
<text x="64.7" y="166.4">14</text>
<text x="64.7" y="164">15</text>
<text x="57.8" y="168.7">6</text>
<text x="57.8" y="171">7</text>
<text x="57.8" y="173.4">8</text>
<text x="64.7" y="173.4">11</text>
<text x="64.7" y="171">12</text>
<text x="64.7" y="168.7">13</text>
<text x="13.4" y="175.8">A</text>
<text x="57.8" y="175.8">9</text>
<text x="64.7" y="175.8">10</text>
<text x="196.3" y="174.6">Title</text>
<text x="279.1" y="175.8">A</text>
<text x="196.3" y="181.6">Size</text>
<text x="197.5" y="185.2">A4</text>
<text x="208" y="181.6">Number</text>
<text x="255.1" y="181.6">Revision</text>
<text x="196.3" y="188.6">Date:</text>
<text x="196.3" y="191">File:</text>
<text x="206.9" y="188.6">14-Jul-2012</text>
<text x="206.9" y="191">D:\</text>
<text x="215.6" y="191">\tu20120222\</text>
<text x="241.2" y="191">.ddDrawn By:</text>
<text x="243.3" y="188.6">Sheet</text>
<text x="243.8" y="191">b</text>
<text x="249.9" y="188.6">of</text>
<text x="45.1" y="194.7">1</text>
<text x="112.6" y="194.7">2</text>
<text x="180.1" y="194.7">3</text>
<text x="247.6" y="194.7">4</text>
</g>
<g font-size="2.1" fill="#a1006a">
<text x="19" y="29">500V</text>
<text x="84.8" y="29">+18V</text>
<text x="104.1" y="26.7">P15</text>
<text x="203.6" y="34.9">+6.2V</text>
<text x="254.4" y="34.9">+5.3V</text>
<text x="264" y="31.3">P24</text>
<text x="141.6" y="39.5">VREF2</text>
<text x="145.3" y="46.7">Is1</text>
<text x="24" y="81.9">VREF1</text>
<text x="186.4" y="85.3">P24</text>
<text x="25.7" y="93.6">+18V</text>
<text x="259.1" y="95.9">VREF2</text>
<text x="56.6" y="104.1">+10V</text>
<text x="107.7" y="105.3">U1</text>
<text x="141.6" y="105.3">U2</text>
<text x="24" y="112.4">VREF1</text>
<text x="160.4" y="110">VREF2</text>
<text x="107.7" y="121.8">V1</text>
<text x="141.6" y="121.8">V2</text>
<text x="160.4" y="126.5">VREF2</text>
<text x="106.9" y="138.2">W1</text>
<text x="141.6" y="138.2">W2</text>
<text x="161.3" y="140.5">+6.2V</text>
<text x="206.7" y="142.9">+15V</text>
<text x="235.8" y="139.4">P24</text>
<text x="257.6" y="139.4">VREF2=2.5V</text>
<text x="176.1" y="154.6">+26V</text>
<text x="117.1" y="161.6">U1</text>
<text x="139.2" y="161.6">U2</text>
<text x="17.9" y="164">TDA4718-4</text>
<text x="41.4" y="166.4">TDA4718-5</text>
<text x="34.3" y="173.4">TDA4718-8</text>
<text x="73.3" y="173.4">P15</text>
<text x="117.1" y="171">V1</text>
<text x="139.2" y="171">V2</text>
<text x="116.4" y="180.4">W1</text>
<text x="139.2" y="180.4">W2</text>
<text x="31.2" y="191">P15</text>
</g>
<g font-size="2.1" fill="#000080">
<text x="70.3" y="27.9">02N120</text>
<text x="51.7" y="34.2">PTC8B6</text>
<text x="125.3" y="35.6">535R</text>
<text x="213.7" y="30.2">IRFZ44N</text>
<text x="30.6" y="38.9">47K</text>
<text x="51.7" y="41.2">PTC8B6</text>
<text x="75.3" y="41.2">220K</text>
<text x="118.3" y="40.3">680R</text>
<text x="152.8" y="41.2">10K</text>
<text x="164.6" y="41.2">1.8K</text>
<text x="235.1" y="40.6">470u/6.3V 8.2K</text>
<text x="252.3" y="40.3">22K</text>
<text x="266.4" y="40.3">13K</text>
<text x="30.6" y="43.6">47K</text>
<text x="110.5" y="42.7">LM317</text>
<text x="125.3" y="47.3">606R</text>
<text x="162.2" y="45.5">2</text>
<text x="174" y="47.8">1</text>
<text x="176.1" y="42.8">CAP</text>
<text x="204.6" y="47.3">6C</text>
<text x="217.7" y="44.7">ZENER4</text>
<text x="21.8" y="50.1">220K</text>
<text x="30.6" y="48.3">47K</text>
<text x="30.6" y="53">47K</text>
<text x="79.7" y="49.7">V</text>
<text x="129" y="50.1">CAP</text>
<text x="152.8" y="48.3">430R</text>
<text x="162.2" y="50.1">3</text>
<text x="183.4" y="50.6">180K</text>
<text x="218.6" y="53">100K</text>
<text x="245.2" y="52">4.7K</text>
<text x="252.3" y="52">1K</text>
<text x="258.4" y="49.9">1N4148</text>
<text x="30.6" y="57.7">47K</text>
<text x="46.8" y="57">DIODE</text>
<text x="56.2" y="57">DIODE</text>
<text x="65.6" y="57">DIODE</text>
<text x="77.4" y="57">CAP</text>
<text x="108.9" y="59.1">4.7K</text>
<text x="152.8" y="55.3">300R</text>
<text x="164.3" y="54.9">324</text>
<text x="183.4" y="56.5">1N4148</text>
<text x="193.5" y="54.4">12K</text>
<text x="217" y="57.1">10K</text>
<text x="258.6" y="54.1">CAP</text>
<text x="267.8" y="54.1">2.3V</text>
<text x="21.8" y="61.9">220K</text>
<text x="30.6" y="62.3">47K</text>
<text x="93.8" y="61.6">1N4148 P15</text>
<text x="30.6" y="67.1">47K</text>
<text x="73.6" y="70.8">3.3K</text>
<text x="87" y="68.9">5C</text>
<text x="127.2" y="66.4">5C</text>
<text x="134.7" y="66.1">680R</text>
<text x="181.7" y="68.9">10K</text>
<text x="225.7" y="71.7">47K</text>
<text x="21.8" y="73.7">220K</text>
<text x="218.4" y="73.4">CAP</text>
<text x="35.3" y="83.5">4.7K</text>
<text x="54.1" y="83.5">470K</text>
<text x="80.6" y="80.2">8.2K</text>
<text x="171.6" y="83.7">2.2M</text>
<text x="173.7" y="78.1">CAP</text>
<text x="218.6" y="80.7">8</text>
<text x="230.4" y="78.3">9</text>
<text x="230.4" y="83">10</text>
<text x="21.8" y="85.3">220K</text>
<text x="51.7" y="87.7">5</text>
<text x="181.7" y="87.7">100K</text>
<text x="220.7" y="88">324</text>
<text x="233.4" y="89.6">4.7K</text>
<text x="35.3" y="95.2">20K</text>
<text x="47" y="91.7">CAP</text>
<text x="51.7" y="92.4">6</text>
<text x="63.5" y="90.1">7</text>
<text x="181" y="92.4">6</text>
<text x="188" y="92.4">4</text>
<text x="192.8" y="94.7">7</text>
<text x="195.4" y="90.3">324</text>
<text x="21.8" y="97.1">220K</text>
<text x="45.4" y="99">5.6K</text>
<text x="53.8" y="97.1">393</text>
<text x="80.6" y="96.6">8.2K</text>
<text x="181" y="97.1">5</text>
<text x="188" y="99.5">11</text>
<text x="218.4" y="99.5">1N4148</text>
<text x="235.1" y="97.5">1K</text>
<text x="246.9" y="97.5">15K</text>
<text x="246.9" y="101.6">105</text>
<text x="115.2" y="106.9">J201</text>
<text x="21.8" y="108.9">220K</text>
<text x="51.7" y="111.2">2</text>
<text x="58.8" y="111.2">8</text>
<text x="63.5" y="113.5">1</text>
<text x="80.6" y="108.4">8.2K</text>
<text x="115.2" y="111.7">J201</text>
<text x="171.6" y="111.9">220K</text>
<text x="183.4" y="111.9">470K</text>
<text x="35.3" y="114">10K</text>
<text x="47" y="117.5">CAP</text>
<text x="51.7" y="115.9">3</text>
<text x="58.8" y="118.2">4</text>
<text x="82" y="118">1N4148</text>
<text x="115.2" y="116.3">J201</text>
<text x="21.8" y="122.4">220K</text>
<text x="63.8" y="120.6">393</text>
<text x="115.2" y="123.4">J201</text>
<text x="181" y="125.3">13</text>
<text x="30.6" y="130.5">2.2K</text>
<text x="54.1" y="130.5">33K</text>
<text x="84.7" y="131.7">A5</text>
<text x="115.2" y="128.1">J201</text>
<text x="171.6" y="128.1">4.7K</text>
<text x="181" y="130">12</text>
<text x="192.8" y="127.6">14</text>
<text x="115.2" y="132.8">J201</text>
<text x="183.1" y="134.7">324</text>
<text x="218.4" y="132.3">1N4148</text>
<text x="23.5" y="139.9">22K</text>
<text x="61.1" y="139.9">13K</text>
<text x="80.6" y="141.2">2.2K</text>
<text x="115.2" y="139.9">J201</text>
<text x="171.6" y="142.2">4.7K</text>
<text x="183.4" y="142.2">100K</text>
<text x="23.5" y="146.9">27K</text>
<text x="60.9" y="146.1">CAP</text>
<text x="115.2" y="144.5">J201</text>
<text x="115.2" y="149.2">J201</text>
<text x="126.9" y="148.8">3TF2001-8CB4</text>
<text x="216.1" y="146.1">1N4148</text>
<text x="228.1" y="144.5">10R</text>
<text x="249.2" y="144.8">5.6K</text>
<text x="43" y="150.6">10K</text>
<text x="51.7" y="152.7">CAP</text>
<text x="60.9" y="153.2">CAP</text>
<text x="237.5" y="150.4">100u/35V</text>
<text x="249.2" y="150.4">CAP</text>
<text x="268.1" y="153.4">1009C</text>
<text x="23.5" y="161">180K</text>
<text x="185.5" y="157.9">DIODE</text>
<text x="197.3" y="157.9">DIODE</text>
<text x="216.1" y="157.9">1N4148</text>
<text x="32.9" y="165.7">10K</text>
<text x="82" y="167.3">CAP</text>
<text x="211.6" y="162.1">100u/35V</text>
<text x="23.5" y="170.3">2.7k</text>
<text x="25.7" y="179.1">CAP</text>
<text x="33.6" y="179.1">10K</text>
<text x="49.4" y="178.6">CAP</text>
<text x="56.4" y="179.2">TDA4718A</text>
<text x="263.3" y="184">V1.0</text>
<text x="72.6" y="186.1">CAP</text>
<text x="124.6" y="186.4">3TF2185-8BB4</text>
<text x="263.3" y="188.6">3/3</text>
</g>
</svg>
